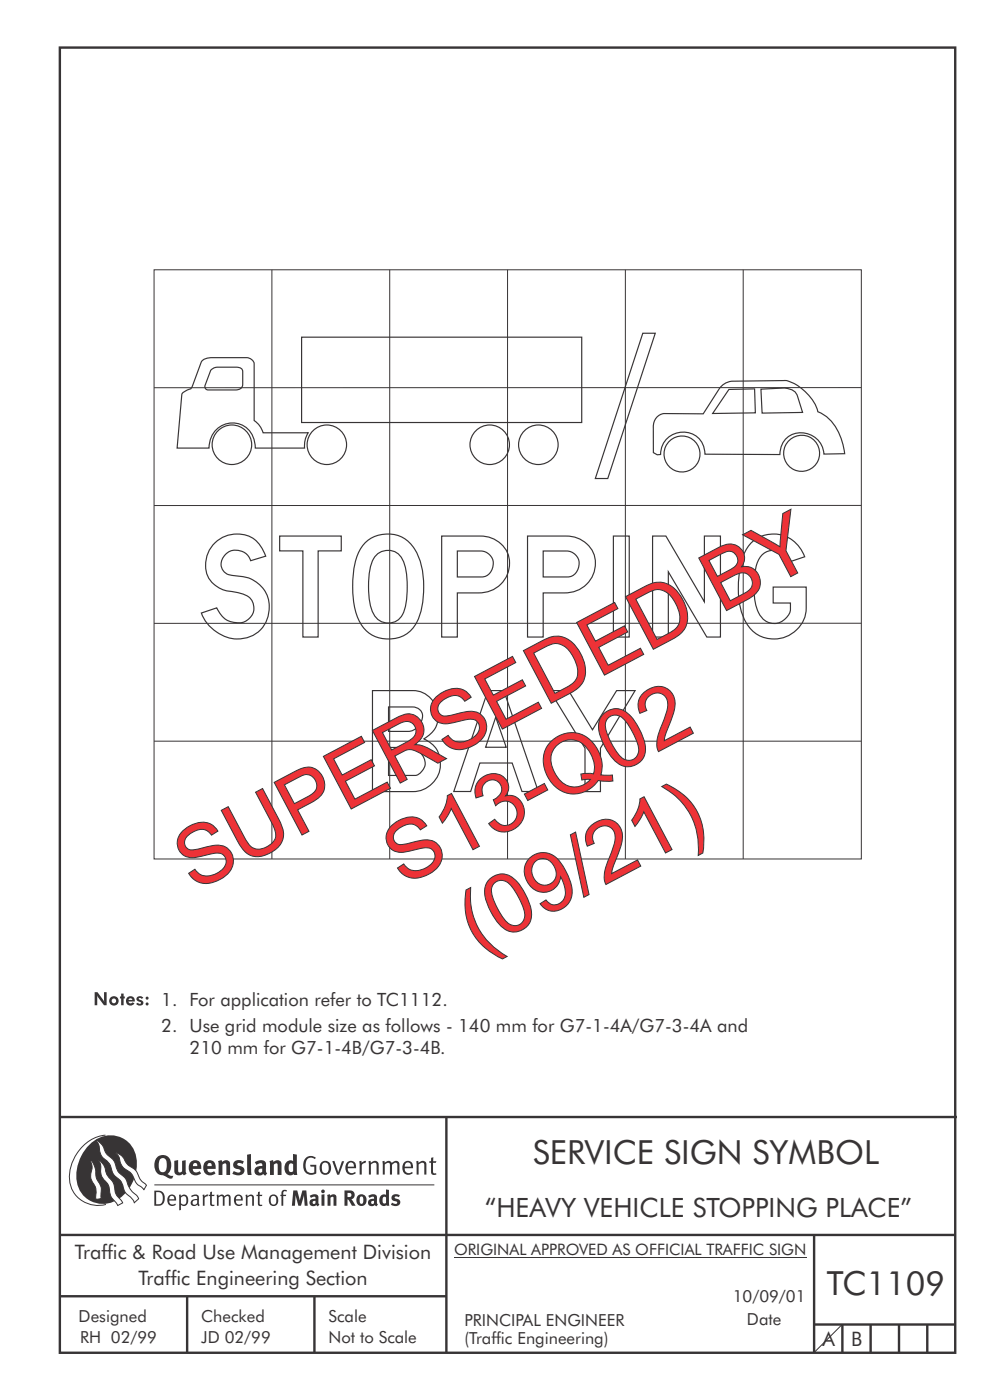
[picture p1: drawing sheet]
<svg xmlns="http://www.w3.org/2000/svg" width="210mm" height="297mm" viewBox="0 0 210 297" stroke-linecap="round" stroke-linejoin="round" font-family="sans-serif">
<g fill="none" stroke="#373435" stroke-width=".51">
<path d="M12.7 10.1h189.9v276.9h-189.9zM12.7 237h190.3M94.7 236.9v50.1M12.7 262h190M12.7 275h82M39.7 275v12M66.7 275v12M172.7 262v25M172.7 281h30M178.7 281v6M184.7 281v6M190.7 281v6"/>
<path d="M196.7 281v6"/>
</g>
<path d="M32.7 57.2h150v125h-150zM57.7 57.2v125M82.7 57.2v125M107.7 57.2v125M132.7 57.2v125M157.6 57.2v125M182.7 82.2l-150 .1M182.7 107.2h-150M182.7 132.2h-150M32.7 157.2h150M96.3 266.7h74.7" fill="none" stroke="#373435" stroke-width=".21"/>
<g fill="none" stroke="#373435" stroke-width=".25">
<path d="M42.9 76.5l.7-.4 .9-.2h7.9a1.68 1.68 0 0 1 1.5 1.2v12.1l1.2 1.1 .7 1.5h9.6l-.7 1.6-.1 1.7h-10.4a4.9 4.9 0 0 0-5-5.4 4.9 4.9 0 0 0-4.9 5.4h-6.7l1-11.4a3.1 3.1 0 0 1 1.9-1.2l.4-.8zM44.7 78.5a1.94 1.94 0 0 1 1.4-.6h4.1a1.12 1.12 0 0 1 1.3 .9v2.8a1.24 1.24 0 0 1-1.4 1.1h-6a.72 .72 0 0 1-.6-.8zM64 71.5h59.4v18.1h-59.4zM139.4 88.4l.9-.5 .5-.2 8.4 .1 3.4-5.4 1.1-1 .9-.4 11.5-.3a6.8 6.8 0 0 1 4.7 2.4 8.9 8.9 0 0 1 2.7 4.2 9.5 9.5 0 0 1 5.3 7.1l.4 1.8-4.4 .1a4.8 4.8 0 0 0-3.6-4.3 4.8 4.8 0 0 0-5.2 2.1l-.4 1-.2 1.3h-15.9a4.7 4.7 0 0 0-4.7-4.7 4.7 4.7 0 0 0-4.7 4.7l-.7 .1-.8-.5v-5.4a2.93 2.93 0 0 1 .8-2.2zM154.6 82.6l5.5-.1 .1 5.1-9 .1zM161.4 82.6l5-.3a2.67 2.67 0 0 1 2.8 1.8l1 3.4-8.5 .1zM45.7 115.1a6.4 6.4 0 0 1 10.7 2.9l-3.2 .9a3.2 3.2 0 0 0-3.8-2.2 3.2 3.2 0 0 0-2.4 3.7 2.53 2.53 0 0 0 2.5 1.7 7.8 7.8 0 0 1 5.7 2.1 6.7 6.7 0 0 1 .6 8.8 6.7 6.7 0 0 1-8.6 1.8 8.7 8.7 0 0 1-4.5-4.8l3.3-1a4.5 4.5 0 0 0 6.5 2.5 3.1 3.1 0 0 0 1.3-3.1 3.1 3.1 0 0 0-2.4-2.4l-1.3-.4a6.9 6.9 0 0 1-5.6-2.6 6.4 6.4 0 0 1 1.2-7.9zM59.3 113.7h13.1v3.2h-4.9v18.2h-3.3v-18.2h-4.9zM77.7 114.9a6.9 6.9 0 0 1 11 3 19.6 19.6 0 0 1-.3 14.1 7 7 0 0 1-7 3.5 7 7 0 0 1-5.8-5.3 22 22 0 0 1 .3-12.7l1.1-1.8zM80 117.5a3.5 3.5 0 0 1 5.7 2 17.8 17.8 0 0 1-.3 10.8 3.5 3.5 0 0 1-3.6 1.8 3.5 3.5 0 0 1-3-2.7 16.6 16.6 0 0 1 .4-10.9zM93.7 113.7h8.2a6 6 0 0 1 6.1 4.7 6 6 0 0 1-3.6 6.8 7.1 7.1 0 0 1-2.9 .6h-4.5v9.3h-3.3zM97 116.9h5a2.76 2.76 0 0 1 2.6 2.7 2.76 2.76 0 0 1-2.4 2.8h-5.2z"/>
<path d="M111.9 113.7h8.2a6 6 0 0 1 6.1 4.7 6 6 0 0 1-3.6 6.8 7.1 7.1 0 0 1-2.9 .6h-4.5v9.3h-3.3zM115.2 116.9h5a2.76 2.76 0 0 1 2.7 2.7 2.76 2.76 0 0 1-2.5 2.8h-5.2zM130.1 113.7h3.4v21.4h-3.4zM138.4 113.7h2.9l8.1 14v-14h3.4v21.4h-2.9l-8.1-13.8v13.8h-3.4zM159.5 115a6.9 6.9 0 0 1 11.2 3.1l-3.2 1.1a3.6 3.6 0 0 0-3.7-2.5 3.6 3.6 0 0 0-3.3 3 19.4 19.4 0 0 0 .2 9.7 3.6 3.6 0 0 0 2.9 2.8 3.6 3.6 0 0 0 3.7-1.8 3.3 3.3 0 0 0 .4-2.5h-3.7v-3.4h7v4.5a6.9 6.9 0 0 1-5.9 6.5 6.9 6.9 0 0 1-7.5-4.7 19.5 19.5 0 0 1 .6-14.1zM79 146.5h8.6a5.4 5.4 0 0 1 5.2 4.2 5.4 5.4 0 0 1-2.9 6 5.8 5.8 0 0 1 3.4 6.6 5.8 5.8 0 0 1-5.7 4.6h-8.6zM82.4 150h5.1a2.04 2.04 0 0 1 1.9 1 2.04 2.04 0 0 1-.1 2.2l-.6 .8a2.8 2.8 0 0 1-2.1 1.2h-4.2zM82.4 158.6h4.3a3.5 3.5 0 0 1 3.4 4.1l-.6 .9a1.95 1.95 0 0 1-1.4 .9h-5.7zM103.5 146.5h3.4l7.3 21.4h-3.5l-2.1-6h-6.8l-2 6h-3.5zM105.1 152.1l2.3 6.4h-4.4zM116.6 146.5h4l5.1 8.3 5.1-8.3h3.9l-7.3 12.2v9.2h-3.3v-9.2z"/>
<circle cx="49.2" cy="94.4" r="4.2"/>
<circle cx="69.3" cy="94.4" r="4.2"/>
<circle cx="103.9" cy="94.4" r="4.2"/>
<circle cx="114.2" cy="94.4" r="4.2"/>
<circle cx="144.7" cy="96.3" r="3.8"/>
<circle cx="170" cy="96.2" r="3.8"/>
</g>
<g fill="#373435">
<path d="M64.9 245.6a1.61 1.61 0 0 1 2.1 0l-.2 .3a1.17 1.17 0 0 0-1.4-.2 1.17 1.17 0 0 0-.6 1.3 1.42 1.42 0 0 0 1.2 1.8l.7-.1v-1.2h-.8l-.1-.4h1.3v1.8a1.82 1.82 0 0 1-2.2 0 1.82 1.82 0 0 1-.6-2.1l.2-.7z" fill-rule="evenodd"/>
<path d="M68.2 246.5a1.77 1.77 0 0 0 .4 2.7 1.39 1.39 0 0 0 1.4-.5 1.39 1.39 0 0 0 .2-1.5 1.19 1.19 0 0 0-2-.7zM68.5 246.8a.83 .83 0 0 1 1 .1 .83 .83 0 0 1 .2 .9 .75 .75 0 0 1-.6 1.1 .75 .75 0 0 1-.8-.9v-.9z" fill-rule="evenodd"/>
<path d="M70.5 246.3h.4l.8 2.4 .8-2.4h.5l-1.1 2.9h-.4z" fill-rule="evenodd"/>
<path d="M73.6 246.7a1.74 1.74 0 0 0 .5 2.5l.9-.1 .5-.2-.2-.3a.89 .89 0 0 1-1.1 .2 .89 .89 0 0 1-.4-1h1.7a1.15 1.15 0 0 0-.4-1.4 1.15 1.15 0 0 0-1.5 .3zM74 246.8a.67 .67 0 0 1 .8-.1 .67 .67 0 0 1 .3 .8h-1.3z" fill-rule="evenodd"/>
<path d="M76.2 246.4l.4-.1 .1 .4 .5-.4h.5l-.2 .5a.61 .61 0 0 0-.8 .6v1.8h-.4z" fill-rule="evenodd"/>
<path d="M78.1 246.4l.5-.1 .1 .4a.89 .89 0 0 1 .9-.4 .89 .89 0 0 1 .7 .7v2.2h-.4v-2.2l-.1-.2-.3-.1-.8 .3v2.2h-.4z" fill-rule="evenodd"/>
<path d="M81.1 246.4l.4-.1 .1 .4a.83 .83 0 0 1 .8-.4 .83 .83 0 0 1 .7 .4 .86 .86 0 0 1 .9-.4 .86 .86 0 0 1 .7 .7v2.2h-.4l-.1-2.4a.5 .5 0 0 0-.8 .1l-.2 .2v2.1h-.5v-2.3l-.4-.2-.7 .3v2.2h-.4z" fill-rule="evenodd"/>
<path d="M85.7 246.7a1.74 1.74 0 0 0 .5 2.5l.9-.1 .5-.2-.2-.3a.89 .89 0 0 1-1.1 .2 .89 .89 0 0 1-.4-1h1.7a1.15 1.15 0 0 0-.5-1.4 1.15 1.15 0 0 0-1.4 .3zM86 246.8a.67 .67 0 0 1 .9-.1 .67 .67 0 0 1 .3 .8h-1.3z" fill-rule="evenodd"/>
<path d="M88.3 246.4l.4-.1 .1 .4a.89 .89 0 0 1 .9-.4 .89 .89 0 0 1 .7 .7v2.2h-.4v-2.2l-.1-.2-.3-.1-.8 .3v2.2h-.4z" fill-rule="evenodd"/>
<path d="M91.5 245.6l.4-.1v.8h.7l-.2 .4h-.5v2.1l.1 .1h.5l.1 .3a.71 .71 0 0 1-1.2-.6v-1.9h-.3v-.4h.3z" fill-rule="evenodd"/>
<path d="M37 246.3l.8-.2v2a.46 .46 0 0 0 .2 .6 .46 .46 0 0 0 .6-.2v-2.2l.8-.2v2.4l.2 .5-.6 .3-.2-.3a1.03 1.03 0 0 1-1.2 .3 1.03 1.03 0 0 1-.6-1.1z" fill-rule="evenodd"/>
<path d="M40.4 246.5a1.64 1.64 0 0 0 0 2.3 1.64 1.64 0 0 0 2.3 .1l-.4-.4a.78 .78 0 0 1-.9 .2 .78 .78 0 0 1-.5-.7h1.8a1.37 1.37 0 0 0-.6-1.7 1.37 1.37 0 0 0-1.7 .2zM41 246.9a.48 .48 0 0 1 .7-.1 .48 .48 0 0 1 .2 .6h-1z" fill-rule="evenodd"/>
<path d="M43.5 246.5a1.65 1.65 0 0 0-.2 2 1.65 1.65 0 0 0 1.9 .7l.5-.3-.3-.4a.78 .78 0 0 1-.9 .3 .78 .78 0 0 1-.5-.8h1.8a1.37 1.37 0 0 0-.6-1.7 1.37 1.37 0 0 0-1.7 .2zM44.1 246.9a.48 .48 0 0 1 .6-.1 .48 .48 0 0 1 .2 .6h-.9z" fill-rule="evenodd"/>
<path d="M46.3 246.3l.7-.2 .1 .4a.95 .95 0 0 1 1-.3 .95 .95 0 0 1 .7 .8v2.3h-.8v-2.3l-.3-.2-.5 .3v2.2h-.8z" fill-rule="evenodd"/>
<path d="M49.7 246.5a1.73 1.73 0 0 1 2-.1l-.2 .5-.6-.2a.42 .42 0 0 0-.6 .3l.2 .2a1.23 1.23 0 0 1 1.4 1.1 1.47 1.47 0 0 1-2.3 .9l-.3-.2 .3-.6 .7 .3a.47 .47 0 0 0 .7-.3 .87 .87 0 0 0-1-.5l-.4-.2-.1-.4z" fill-rule="evenodd"/>
<path d="M54.1 246.5l.3 .6 .3-.2a.62 .62 0 0 1 .9 .1v.4a1.21 1.21 0 0 0-1.3 .3 1.21 1.21 0 0 0-.2 1.3 1.19 1.19 0 0 0 1.7 0l.5 .4 .4-.5-.3-.3v-1.4a.96 .96 0 0 0-1.3-1.1zM55 248l.6-.1v.7a.43 .43 0 0 1-.6 .1 .43 .43 0 0 1 0-.7z" fill-rule="evenodd"/>
<path d="M57.2 246.3l.7-.2 .1 .4a.95 .95 0 0 1 1-.3 .95 .95 0 0 1 .7 .8v2.3h-.8v-2.3l-.3-.2-.5 .3v2.2h-.8z" fill-rule="evenodd"/>
<path d="M62.2 244.8v1.5a1.29 1.29 0 0 0-1.4 .2 1.29 1.29 0 0 0-.5 1.3 1.24 1.24 0 0 0 .5 1.3 1.24 1.24 0 0 0 1.5 0l.1 .2h.7l-.1-4.4zM61.5 246.9l.4-.1 .3 .2v1.5l-.3 .1a.48 .48 0 0 1-.6-.4 1.52 1.52 0 0 1 .2-1.3z" fill-rule="evenodd"/>
<path d="M52.4 245l.8-.2 .2 4.5h-.8l-.1-.2z" fill-rule="evenodd"/>
</g>
<path d="M22.4 240.8a9 9 0 0 0-7.4 10.9 6.2 6.2 0 0 0 7.5 3.8M32.7 251.4h59.4" fill="none" stroke="#373435" stroke-width=".21"/>
<path d="M19.1 242.7a5.7 5.7 0 0 1 6.5-1.4 5.7 5.7 0 0 1 3.4 5.7 8.6 8.6 0 0 1-6.2 8.3 5.7 5.7 0 0 1-6.5-7 9.9 9.9 0 0 1 2.8-5.6z" fill-rule="evenodd" fill="#373435"/>
<path d="M24.4 244.5a3.1 3.1 0 0 1 2.3 2.2l.8 .7a3.2 3.2 0 0 1 2 2.4l.4 .6 1.2 1.1-.6 .9-.2-.3a3.5 3.5 0 0 1-1.9-2.1 3.8 3.8 0 0 0-2.1-2.2 3.5 3.5 0 0 1-1-2.2zM20.4 241.9a3.4 3.4 0 0 1 1.9 2.4l.7 .9a3.3 3.3 0 0 1 1.7 2.6 4.4 4.4 0 0 0 1.7 2l.3 .3a6.1 6.1 0 0 0 2.5 3.7l.2 .5-.9 .9a6.1 6.1 0 0 0-1.9-2.3l-.4-.7a3.6 3.6 0 0 0-1.9-2.8l-.6-1a3.6 3.6 0 0 0-1.9-2.8 3.7 3.7 0 0 1-.8-2.4zM21 246.1a3.4 3.4 0 0 1 1.5 2.7l.6 1a3.8 3.8 0 0 1 1.4 3.1l.3 .7 1.2 1.6-1 .5-.5-.7a3.2 3.2 0 0 1-1.3-2.8 4.3 4.3 0 0 0-1.4-2.2 4.7 4.7 0 0 1-.5-3zM19.2 246.1a5.1 5.1 0 0 1 1.2 3.7l.3 .7a3.1 3.1 0 0 1 .7 2.9l.1 .9-1.1 .2-.1-.8a3.5 3.5 0 0 0-.9-3.3 3.6 3.6 0 0 1 .1-2.5z" fill-rule="evenodd" fill="#fefefe" stroke="#373435" stroke-width=".21"/>
<g fill="#373435">
<path d="M33.4 245.5a2.51 2.51 0 0 0 .4 3.7l.8 .1a2.78 2.78 0 0 0 2 .7l.2-.6h-.6l-.7-.3a2.56 2.56 0 0 0 0-3.8 1.83 1.83 0 0 0-2.1 .2zM34 245.8a.87 .87 0 0 1 1 .1 .87 .87 0 0 1 .4 .9v.4a1.17 1.17 0 0 1-.9 1.5l-.3-.1a2.38 2.38 0 0 1-.2-2.8z" fill-rule="evenodd"/>
<path d="M33.1 252.9v2.6a1.12 1.12 0 0 0 1.2-.3 1.12 1.12 0 0 0 .2-1.2l-.1-.5-.3-.5zM32.7 252.6h1.1a1.67 1.67 0 0 1 1.2 1.6 1.67 1.67 0 0 1-1.3 1.6h-1zM36.1 253.9l-.2 .5h1.1a.55 .55 0 0 0-.3-.6 .55 .55 0 0 0-.6 .1zM35.8 253.7a.95 .95 0 0 1 1.2-.1 .95 .95 0 0 1 .4 1.1h-1.5a.72 .72 0 0 0 .4 .8 .72 .72 0 0 0 .9-.2l.1 .3a1.15 1.15 0 0 1-1.5 0 1.15 1.15 0 0 1-.2-1.5zM38.4 254.1v1.1a.7 .7 0 0 0 .9 .2 .7 .7 0 0 0 .2-.9 .61 .61 0 0 0-.4-.7 .61 .61 0 0 0-.7 .3zM38 253.5l.3-.1 .1 .4a.95 .95 0 0 1 1.2-.2 .95 .95 0 0 1 .3 1.2 .92 .92 0 0 1-.5 .9 .92 .92 0 0 1-1-.1v1.1l-.4 .1zM40.9 254.8a.5 .5 0 0 0 .2 .8 .5 .5 0 0 0 .7-.4v-.6zM40.5 253.7a1 1 0 0 1 1.7 .3v1.4l.2 .2-.2 .3-.3-.4a.78 .78 0 0 1-1.4 0 .78 .78 0 0 1 .8-1.1h.5a.58 .58 0 0 0-.3-.7 .58 .58 0 0 0-.7 .2zM43 253.5l.3-.1 .1 .4 .3-.3 .5-.1-.2 .4a.52 .52 0 0 0-.6 .5v1.5h-.4zM44.6 252.9l.4-.1-.1 .7h.6l-.1 .2h-.5v1.5a.35 .35 0 0 0 .6 .3v.3a.57 .57 0 0 1-.6 .1 .57 .57 0 0 1-.3-.6v-1.6h-.3v-.2h.3zM45.9 253.5l.4-.1 .1 .4 .2-.2a.64 .64 0 0 1 1 .2 .7 .7 0 0 1 .8-.4 .7 .7 0 0 1 .5 .6v1.8h-.4v-1.7l-.2-.4-.7 .4v1.7h-.3v-1.7a.38 .38 0 0 0-.3-.4 .38 .38 0 0 0-.5 .2l-.1 .2v1.7h-.4zM50.2 253.9l-.2 .5h1.1a.55 .55 0 0 0-.2-.6 .55 .55 0 0 0-.7 .1zM49.9 253.7a.95 .95 0 0 1 1.2-.1 .95 .95 0 0 1 .4 1.1h-1.5a.72 .72 0 0 0 .4 .8 .72 .72 0 0 0 .9-.2l.1 .3a1.15 1.15 0 0 1-1.5 0 1.15 1.15 0 0 1-.2-1.5zM52.1 253.5l.3-.1 .1 .4a.72 .72 0 0 1 .8-.4 .72 .72 0 0 1 .6 .6v1.8h-.4v-1.6a.45 .45 0 0 0-.3-.5 .45 .45 0 0 0-.5 .2l-.2 .2v1.7h-.3zM54.7 252.9l.4-.1v.7h.6l-.1 .2h-.5v1.5a.35 .35 0 0 0 .5 .3v.3a.57 .57 0 0 1-.6 .1 .57 .57 0 0 1-.3-.6v-1.6h-.3v-.2h.3zM57.6 253.8l-.2 .8a.65 .65 0 0 0 .3 .8 .65 .65 0 0 0 .8-.2l.1-.1a.93 .93 0 0 0-.7-1.4zM57.3 253.7a1.12 1.12 0 0 1 1.4 0 1.12 1.12 0 0 1 .2 1.5 1.01 1.01 0 0 1-1.2 .6 1.01 1.01 0 0 1-.7-1.2zM59.9 252.6l.5-.2 .5 .1-.2 .3-.3-.1-.3 .2v.6h.6l-.1 .2h-.5v2.1h-.4v-2.1h-.2v-.2h.2zM62.2 252.5l-.3 3.3h.7l.1-2.3 .6 2.3h.5l.7-2.3 .1 2.3h.7l-.3-3.3h-.9l-.5 2.2-.5-2.2zM65.7 253.7l.3 .4a.51 .51 0 0 1 .5-.3 .51 .51 0 0 1 .4 .4v.1a.88 .88 0 0 0-1.1 .3 .88 .88 0 0 0 .2 1.2 .9 .9 0 0 0 1.1-.2l.3 .3 .4-.4-.3-.3v-1a.87 .87 0 0 0-.4-.9 .87 .87 0 0 0-1 .2zM66.4 254.8l.5-.1v.6l-.1 .1h-.3l-.2-.2zM68.2 253.4v2.4h.6v-2.5zM68.1 252.7a.4 .4 0 0 0 .8 0 .4 .4 0 0 0-.8 0zM69.4 253.5l.1 2.3h.6v-1.7a.33 .33 0 0 1 .4-.2 .33 .33 0 0 1 .2 .3v1.6h.7v-1.8a.75 .75 0 0 0-.6-.6 .75 .75 0 0 0-.8 .2v-.3zM73.1 252.5v3.3h.6v-1.4l.3 .3 .7 1.1h.7l-.9-1.4a.94 .94 0 0 0 .7-1 .94 .94 0 0 0-.9-.9zM73.7 253.1a.51 .51 0 0 1 .7 .1 .51 .51 0 0 1-.1 .7h-.6zM75.9 253.7a1.19 1.19 0 0 0-.1 1.7 1.19 1.19 0 0 0 1.7 0 1.19 1.19 0 0 0 0-1.6 1.19 1.19 0 0 0-1.6-.1zM76.5 253.9l.2-.1a.99 .99 0 0 1 0 1.6 1.06 1.06 0 0 1-.2-1.5zM78.1 253.7l.3 .4a.51 .51 0 0 1 .5-.3 .51 .51 0 0 1 .4 .4v.1a.88 .88 0 0 0-1.1 .3 .88 .88 0 0 0 .2 1.2 .9 .9 0 0 0 1.1-.2l.3 .3 .4-.4-.2-.3v-1a.87 .87 0 0 0-.5-.9 .87 .87 0 0 0-1 .2zM78.9 254.8l.4-.1v.6l-.1 .1h-.3l-.2-.2zM81.9 252.3v1.2a1.2 1.2 0 0 0-1.4 .6 1.2 1.2 0 0 0 .2 1.4l.5 .3 .8-.1v.1h.6l-.1-3.4zM81.4 253.9l.5 .1-.1 1.2a.46 .46 0 0 1-.5 0 .46 .46 0 0 1-.2-.6zM83.3 253.5a.79 .79 0 0 0-.2 1 .79 .79 0 0 0 1 .4 .33 .33 0 0 1 0 .5 .33 .33 0 0 1-.5-.1l-.5-.2-.2 .5a1.15 1.15 0 0 0 1.2 .3 1.15 1.15 0 0 0 .8-1 1.49 1.49 0 0 0-1.2-.8 .4 .4 0 0 1 .3-.3 .4 .4 0 0 1 .4 .1l.2 .1 .2-.4a1.47 1.47 0 0 0-1.5-.1z" fill-rule="evenodd"/>
</g>
<path d="M178.6 281l-5.8 5.8" fill="none" stroke="#373435" stroke-width=".21"/>
<g fill="#373435">
<path d="M20.1 210.5h.6l1.4 2.1v-2.1h.5v2.8h-.5l-1.5-2.2v2.2h-.5z"/>
<path d="M25.7 210.8h.5v.6h.3v.4h-.3v1.5h-.5v-1.5h-.3v-.4h.3z"/>
<path d="M29.1 211.5l.4-.2a.79 .79 0 0 1 .9 .4l-.4 .2-.1-.2h-.4v.3l.2 .1a.63 .63 0 0 1 .6 .3 .63 .63 0 0 1-.1 .8 .99 .99 0 0 1-1.3-.3l.4-.2 .2 .2h.3a.42 .42 0 0 0-.5-.5l-.3-.3v-.3z"/>
<path d="M23.1 212.3a1.05 1.05 0 0 0 2.1 0 1.05 1.05 0 0 0-2.1 0zM23.6 212.3a.5 .5 0 0 1 1 0 .5 .5 0 0 1-1 0z"/>
<path d="M27 211.6a.99 .99 0 0 0 0 1.5 .99 .99 0 0 0 1.5-.3l-.4-.2-.2 .2a.44 .44 0 0 1-.7-.3h1.4a.93 .93 0 0 0-.5-1.1 .93 .93 0 0 0-1.1 .2zM27.3 211.9a.42 .42 0 0 1 .5-.1 .42 .42 0 0 1 .3 .3h-.8z"/>
<path d="M30.9 213a.32 .32 0 0 0 .6 0 .32 .32 0 0 0-.6 0zM30.9 211.8a.32 .32 0 0 0 .6 0 .32 .32 0 0 0-.6 0z"/>
</g>
<text font-size="35.7" fill="#373435" x="127.4" y="98.2">/</text>
<g font-size="17.6" fill="#ed3237">
<text x="41.2" y="189.2" transform="rotate(-28 41.2 189.2)">SUPERSEDED BY</text>
<text x="85.5" y="188.1" transform="rotate(-28 85.5 188.1)">S13-Q02</text>
<text x="101.2" y="202.1" transform="rotate(-28 101.2 202.1)">(09/21)</text>
</g>
<g font-size="7.1" fill="#373435">
<text x="113" y="246.9">SERVICE SIGN SYMBOL</text>
<text x="175.4" y="274.6">TC1109</text>
</g>
<text font-size="5.6" fill="#373435" x="102.8" y="258.1">“HEAVY VEHICLE STOPPING PLACE”</text>
<g font-size="4.2" fill="#373435">
<text x="15.9" y="267">Traffic &amp; Road Use Management Division</text>
<text x="29.4" y="272.6">Traffic Engineering Section</text>
<text x="174.5" y="285.5">A</text>
<text x="180.6" y="285.5">B</text>
</g>
<g font-size="3.9" fill="#373435">
<text x="34.2" y="213.4">1. For application refer to TC1112.</text>
<text x="34.2" y="219">2. Use grid module size as follows - 140 mm for G7-1-4A/G7-3-4A and</text>
<text x="40.2" y="223.6">210 mm for G7-1-4B/G7-3-4B.</text>
</g>
<g font-size="3.5" fill="#373435">
<text x="16.7" y="280.4">Designed</text>
<text x="42.7" y="280.4">Checked</text>
<text x="69.7" y="280.4">Scale</text>
<text x="98.5" y="281.3">PRINCIPAL ENGINEER</text>
<text x="155.4" y="276.2">10/09/01</text>
<text x="158.5" y="281">Date</text>
<text x="17" y="284.8">RH 02/99</text>
<text x="42.7" y="284.8">JD 02/99</text>
<text x="69.7" y="285">Not to Scale</text>
<text x="98.5" y="285.1">(Traffic Engineering)</text>
</g>
<text font-size="3.4" fill="#373435" x="96.3" y="266.3">ORIGINAL APPROVED AS OFFICIAL TRAFFIC SIGN</text>
</svg>
